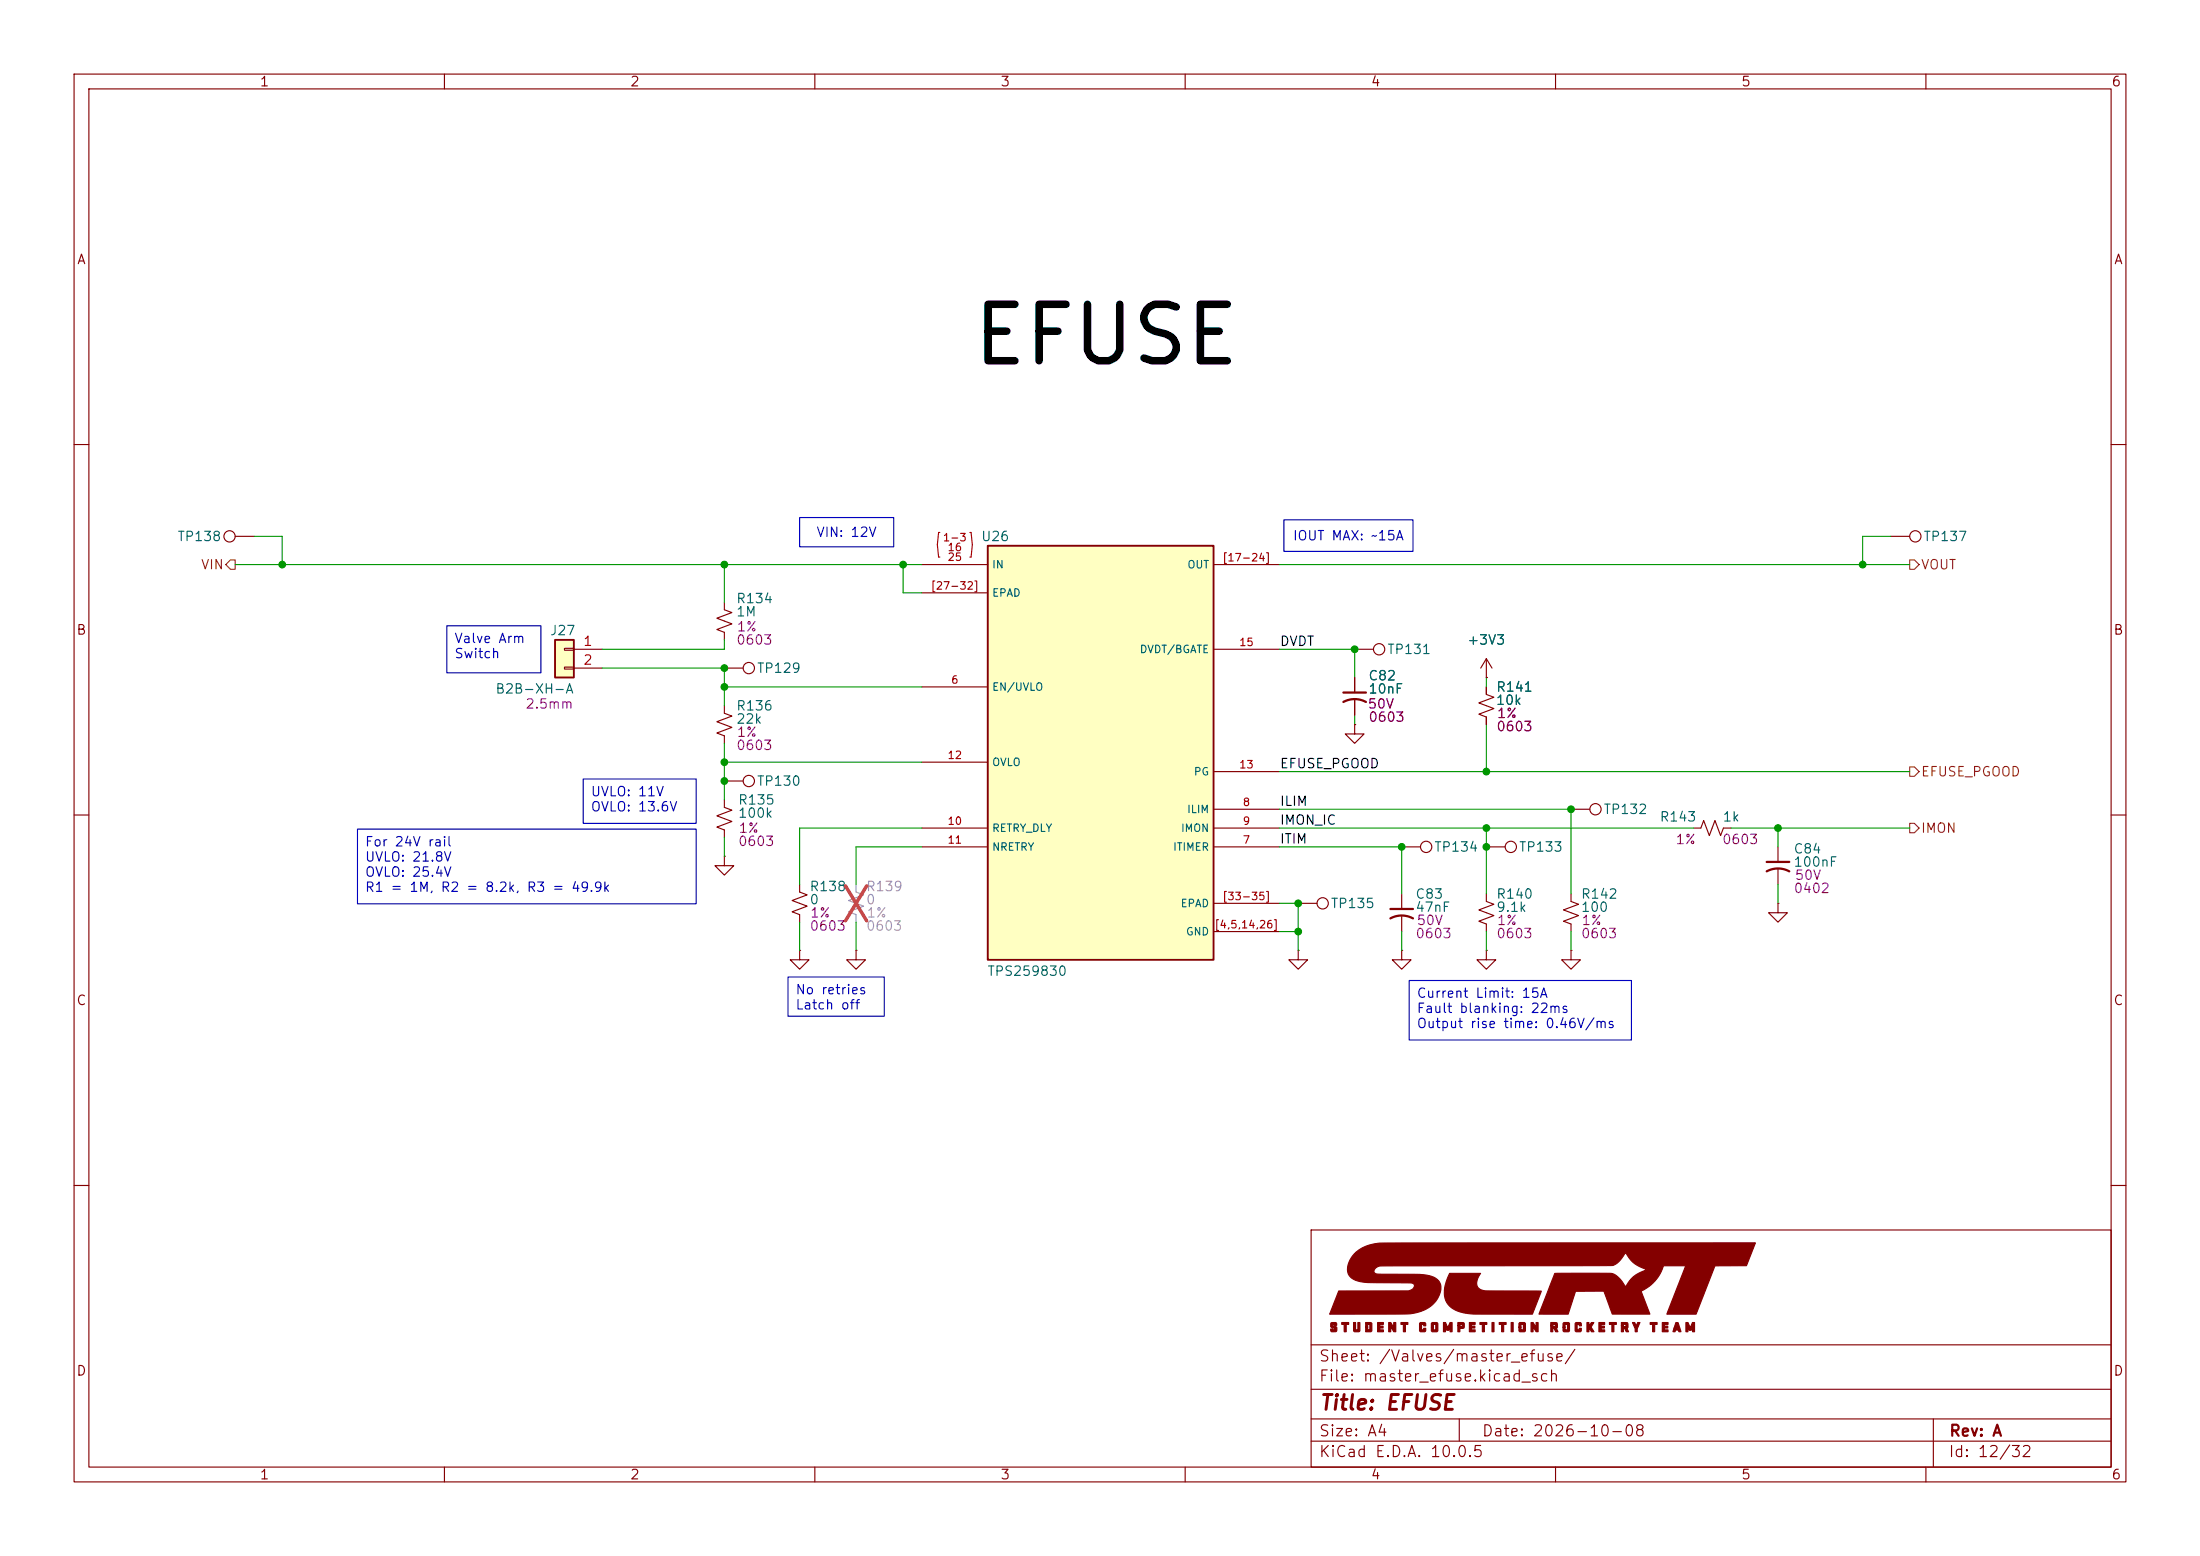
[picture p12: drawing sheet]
<svg xmlns="http://www.w3.org/2000/svg" width="297mm" height="210mm" viewBox="0 0 297 210" stroke-linecap="round" stroke-linejoin="round" font-family="sans-serif">
<g fill="none" stroke="#840000" stroke-width=".15">
<path d="M10 10h277v190h-277zM12 12h273v186h-273zM60 10v2M110 10v2M160 10v2M210 10v2M260 10v2M10 60h2M31.7 72.4h2.6M285 60h2M97.8 81.3v1l1 .4-2 .7 2 .8-2 .8 1 .3v1.1M182.9 87.6h2.5"/>
<path d="M182.9 91.4v2.1M182.9 94.5v2M10 110h2M97.8 105.4h2.5M107.9 119.4v1l1.1 .4-2.1 .7 2.1 .8-2.1 .8 1 .3v1.1M189.2 114.3h2.6M212.1 109.2h2.5M285 110h2M107.9 128.3v1.2h1.3l-1.3 1.3-1.2-1.3h1.2M107.9 128.3h.1M115.6 128.3v1.2h1.2l-1.2 1.3-1.3-1.3h1.3M115.6 128.3h.1"/>
<path d="M175.3 121.9h2.5M189.2 120.7v2M189.2 123.7v2M200.7 120.7v1l1 .3-2.1 .8 2.1 .8-2.1 .7 1.1 .4v1M10 160h2M177 166h108v32h-108zM285 160h2M60 198v2M110 198v2M160 198v2M177 194.5h108M177 191.5h108"/>
<path d="M177 187.5h108M177 181.5h108M197 191.5v3M210 198v2M260 198v2M261 191.5v6.5"/>
<circle cx="31" cy="72.4" r=".76"/>
<circle cx="186.2" cy="87.6" r=".76"/>
<circle cx="101.1" cy="105.4" r=".76"/>
<circle cx="192.5" cy="114.3" r=".76"/>
<circle cx="215.4" cy="109.2" r=".76"/>
<circle cx="178.6" cy="121.9" r=".76"/>
</g>
<g fill="#840000" stroke="#840000" stroke-width=".15">
<path d="M179.7 178.5h.6l.1 .1 .1 .3-.6-.1v.1l.1 .1a.41 .41 0 0 1 .5 .2 .41 .41 0 0 1-.2 .5h-.5l-.2-.1v-.2l.6 .1v-.2h-.1a.42 .42 0 0 1-.5-.3 .42 .42 0 0 1 .1-.5z"/>
<path d="M181.1 178.5h1v.3h-.4v.9h-.2v-.9h-.4z"/>
<path d="M182.7 178.5h.3v1h.3v-1h.3v1.1l-.1 .1h-.7l-.1-.1z"/>
<path d="M184.4 178.5h.7l.1 .1v1l-.1 .1h-.7v-.6h.2v.4h.3v-.7h-.3v.3h-.2z"/>
<path d="M186 178.5h.8v.3h-.5v.2h.4v.2h-.4v.3h.5v.2h-.8z"/>
<path d="M187.5 178.5h.3l.4 .7v-.7h.2v1.2h-.2l-.4-.6-.1 .6h-.2z"/>
<path d="M189.1 178.5h1v.3h-.4v.9h-.2v-.9h-.4z"/>
<path d="M191.8 178.5h.6l.1 .1v.3h-.3v-.1h-.3v.7h.3v-.2h.3v.3l-.1 .1h-.6l-.2-.1v-1z"/>
<path d="M193.3 178.5h.7l.1 .1v1l-.1 .1h-.7l-.1-.1v-.5h.3v.4h.3v-.7h-.3v.3h-.3v-.5z"/>
<path d="M194.9 178.5h.3l.3 .7 .3-.7h.2v1.2h-.2v-.6l-.2 .4h-.3l-.2-.4v.6h-.2z"/>
<path d="M196.8 178.5h.4a.37 .37 0 0 1 .4 .1 .37 .37 0 0 1 .1 .4l-.1 .3h-.5v.4h-.3v-.8h.3v.1h.3v-.2h-.3v.1h-.3z"/>
<path d="M198.4 178.5h.7v.3h-.5v.2h.5v.2h-.5v.3h.5v.2h-.7z"/>
<path d="M199.8 178.5h.9v.3h-.3v.9h-.3v-.9h-.3z"/>
<path d="M201.4 178.5h.3v1.2h-.3z"/>
<path d="M202.4 178.5h.9v.3h-.3v.9h-.3v-.9h-.3z"/>
<path d="M204 178.5h.3v1.2h-.3z"/>
<path d="M205.2 178.5h.6l.1 .1v1l-.1 .1h-.6l-.1-.1v-.5h.2v.4h.4v-.7h-.4v.3h-.2v-.5z"/>
<path d="M206.7 178.5h.3l.4 .7v-.7h.2v1.2h-.2l-.4-.6v.6h-.3z"/>
<path d="M209.4 178.5h.3a.34 .34 0 0 1 .4 0 .34 .34 0 0 1 .2 .4v.3l-.2 .1 .2 .4h-.3l-.2-.4h-.2v.4h-.2v-.8h.2v.1h.4v-.2h-.4v.1h-.2z"/>
<path d="M211.1 178.5h.7l.1 .1v1l-.1 .1h-.7l-.1-.1v-.5h.3v.4h.3v-.7h-.3v.3h-.3v-.5z"/>
<path d="M212.8 178.5h.6l.1 .1v.3h-.3v-.1h-.3v.7h.3v-.2h.3v.3l-.1 .1h-.6l-.2-.1v-1z"/>
<path d="M214.2 178.5h.3v.5l.3-.5h.4l-.4 .6 .4 .6h-.3l-.4-.5v.5h-.3z"/>
<path d="M215.9 178.5h.7v.3h-.5v.2h.5v.2h-.5v.3h.5v.2h-.7z"/>
<path d="M217.3 178.5h.9v.3h-.3v.9h-.3v-.9h-.3z"/>
<path d="M218.9 178.5h.4a.34 .34 0 0 1 .4 0 .34 .34 0 0 1 .1 .4v.3l-.2 .1 .3 .4h-.4l-.2-.4h-.1v.4h-.3v-.8h.3v.1h.3v-.2h-.3v.1h-.3z"/>
<path d="M220.4 178.5h.3l.2 .5 .2-.5h.3l-.4 .8v.4h-.2v-.4z"/>
<path d="M222.8 178.5h.9v.3h-.3v.9h-.3v-.9h-.3z"/>
<path d="M224.4 178.5h.8v.3h-.5v.2h.4v.2h-.4v.3h.5v.2h-.8z"/>
<path d="M226.2 178.5h.3l.4 1.2a.25 .25 0 0 1-.3-.2h-.4a.22 .22 0 0 1-.1 .2 .22 .22 0 0 1-.2 0l.1-.5h.5l-.1-.3-.1 .3h-.3z"/>
<path d="M227.6 178.5h.3l.3 .7 .3-.7h.3v1.2h-.3v-.6l-.2 .4h-.2l-.2-.4v.6h-.3z"/>
<path d="M182.8 169.2a6.3 6.3 0 0 1 4.6-1.4l49.6-.1-1.2 3.1h-4.3l-2.5 6.6h-4l2.6-6.6h-3a5.6 5.6 0 0 1-3 3.5l1.1 3.1h-5l-1.1-2.9a.24 .24 0 0 0-.1-.2 .24 .24 0 0 0-.3 0h-3.5l-1 3.1h-3.9l2.1-5.5h7.6a3.5 3.5 0 0 1 2 1.8 4.6 4.6 0 0 1 2.7-2.3 4.5 4.5 0 0 1-2.7-2.3h-.1a2.78 2.78 0 0 1-1.7 1.7l-31.3 .1a.88 .88 0 0 0-.9 .8 .93 .93 0 0 0 1 .3h3.2a10.5 10.5 0 0 1 3.9 .4 1.67 1.67 0 0 1 .7 2.4 4.7 4.7 0 0 1-4 2.5l-10.8 .1 1.2-3.2h9.4a.69 .69 0 0 0 .8-.9 2.61 2.61 0 0 0-1.6-.2h-4.4a4.5 4.5 0 0 1-2.6-.8 2.26 2.26 0 0 1 .3-2.8z"/>
<path d="M195.7 171.9h4.2a1.52 1.52 0 0 0-.2 2l.3 .2a28.8 28.8 0 0 0 5.2 .1l2.9 .1-1.2 3.1h-5.8a11.3 11.3 0 0 1-4.6-.6 2.92 2.92 0 0 1-1.2-3.9z"/>
</g>
<path d="M181.4 94.7a3.2 3.2 0 0 1 3 0M181.4 93.5h3M187.7 124a3.2 3.2 0 0 1 3.1 0M187.7 122.7h3.1" fill="none" stroke="#840000" stroke-width=".3"/>
<path d="M74.9 86.4h2.6v5h-2.6z" fill="#ffffc2"/>
<path d="M74.9 86.4h2.6v5h-2.6z" fill="none" stroke="#840000" stroke-width=".25"/>
<g fill="none" stroke="#840000" stroke-width=".15">
<path d="M255.3 72.4h2.5M76.2 87.5h1.3v.3h-1.3zM76.2 90h1.3v.3h-1.3zM77.5 87.6h3.8M77.5 90.2h3.8M97.8 108v1l1 .3-2 .8 2 .8-2 .7 1 .4v1M97.8 115.6v1.2h1.3l-1.3 1.3-1.3-1.3h1.3M97.8 115.6h.1M200.7 114.3h2.5M175.3 128.3v1.2h1.2l-1.2 1.3-1.3-1.3h1.3M175.3 128.3h.1"/>
<circle cx="258.6" cy="72.4" r=".76"/>
<circle cx="204" cy="114.3" r=".76"/>
</g>
<path d="M133.3 73.7h30.5v55.8h-30.5z" fill="#ffffc2"/>
<path d="M133.3 73.7h30.5v55.8h-30.5z" fill="none" stroke="#840000" stroke-width=".25"/>
<g fill="none" stroke="#840000" stroke-width=".15">
<path d="M124.5 76.2h8.8M163.8 76.2h8.9M97.8 95.3v1l1 .3-2 .8 2 .8-2 .7 1 .4v1M97.8 90.2h2.5M124.5 92.7h8.8M124.5 80h8.8M163.8 87.6h8.9M182.9 97.8v1.3h1.2l-1.2 1.2-1.3-1.2h1.3M182.9 97.8h.1M182.9 91.4v2.1M182.9 94.5v2M200.7 92.7v1l1 .4-2.1 .8 2.1 .7-2.1 .8 1.1 .4v1"/>
<path d="M200.7 91.4h.1M200.7 88.9v2.5M200.7 88.9l-.8 1.3M200.7 88.9l.7 1.3M124.5 114.3h8.8M124.5 111.8h8.8M124.5 102.9h8.8M163.8 114.3h8.9M163.8 109.2h8.9M163.8 111.8h8.9M163.8 104.1h8.9M228.6 111.8h1l.4-1.1 .8 2.1 .7-2.1 .8 2.1 .4-1h1"/>
<path d="M240 114.3v2M240 117.3v2.1M163.8 125.7h8.9M163.8 121.9h8.9M189.2 128.3v1.2h1.3l-1.3 1.3-1.2-1.3h1.2M189.2 128.3h.1M200.7 128.3v1.2h1.2l-1.2 1.3-1.3-1.3h1.3M200.7 128.3h.1M212.1 120.7v1l1 .3-2 .8 2 .8-2 .7 1 .4v1M212.1 128.3v1.2h1.3l-1.3 1.3-1.3-1.3h1.3M212.1 128.3h.1M240 121.9v1.3h1.3l-1.3 1.3-1.2-1.3h1.2"/>
<path d="M240 121.9h.1"/>
<circle cx="101.1" cy="90.2" r=".76"/>
</g>
<path d="M126.9 71.9h-.2l-.2 1.6 .2 1.7h.2M130.9 71.9h.2l.2 1.6-.2 1.7h-.2" fill="none" stroke="#a90000" stroke-width=".15"/>
<path d="M115.6 119.4v1l1 .4-2 .7 2 .8-2 .8 1 .3v1.1" fill="none" stroke="#a1a1a1" stroke-width=".15"/>
<path d="M114.1 119.6l2.9 4.7M117 119.6l-2.9 4.7" fill="none" stroke="#e12e31" stroke-width=".46"/>
<path d="M238.5 117.6a3.2 3.2 0 0 1 3.1 0M238.5 116.3h3.1" fill="none" stroke="#840000" stroke-width=".3"/>
<path d="M30.5 76.2l.6-.6h.6v1.2h-.6zM257.8 75.6h.6l.7 .6-.7 .6h-.6zM257.8 103.5h.6l.7 .6-.7 .7h-.6zM257.8 111.1h.6l.7 .7-.7 .6h-.6z" fill="none" stroke="#725600" stroke-width=".15"/>
<g fill="none" stroke="#009600" stroke-width=".15">
<path d="M31.7 76.2h92.8M34.3 72.4h3.8v3.8M97.8 76.2v5.1M121.9 76.2v3.8h2.6M172.7 76.2h85.1M255.3 72.4h-3.8v3.8M81.3 90.2h16.5v5.1M97.8 92.7h26.7M97.8 86.4v1.2h-16.5M172.7 87.6h10.2v3.8M182.9 96.5v1.3M200.7 91.4v1.3"/>
<path d="M200.7 97.8v6.3M97.8 102.9h26.7M97.8 100.3v7.7M97.8 113v2.6M124.5 111.8h-16.6v7.6M124.5 114.3h-8.9v5.1M172.7 114.3h16.5v6.4M172.7 109.2h39.4v11.5M172.7 111.8h55.9M172.7 104.1h85.1M200.7 111.8v8.9M233.7 111.8h24.1"/>
<path d="M240 111.8v2.5M240 119.4v2.5M107.9 124.5v3.8M115.6 124.5v3.8M172.7 125.7h2.6M172.7 121.9h2.6v6.4M189.2 125.7v2.6M200.7 125.7v2.6M212.1 125.7v2.6"/>
</g>
<path d="M107.9 69.9h12.8v3.9h-12.8zM173.3 70.2h17.5v4.2h-17.5zM60.3 84.5h12.7v6.3h-12.7zM48.3 111.9h45.7v10.1h-45.7zM78.7 105.1h15.3v6h-15.3zM106.4 131.9h13v5.3h-13zM190.2 132.3h30v8.1h-30z" fill="none" stroke="#0000c2" stroke-width=".15"/>
<g fill="#009600" stroke="#009600" stroke-width=".14">
<circle cx="200.7" cy="104.1" r=".46"/>
<circle cx="175.3" cy="121.9" r=".46"/>
<circle cx="175.3" cy="125.7" r=".46"/>
<circle cx="189.2" cy="114.3" r=".46"/>
<circle cx="182.9" cy="87.6" r=".46"/>
<circle cx="97.8" cy="90.2" r=".46"/>
<circle cx="97.8" cy="102.9" r=".46"/>
<circle cx="97.8" cy="76.2" r=".46"/>
<circle cx="240" cy="111.8" r=".46"/>
<circle cx="251.5" cy="76.2" r=".46"/>
<circle cx="200.7" cy="114.3" r=".46"/>
<circle cx="200.7" cy="111.8" r=".46"/>
<circle cx="212.1" cy="109.2" r=".46"/>
<circle cx="97.8" cy="105.4" r=".46"/>
<circle cx="38.1" cy="76.2" r=".46"/>
<circle cx="121.9" cy="76.2" r=".46"/>
<circle cx="97.8" cy="92.7" r=".46"/>
</g>
<text font-size="7.6" x="130.8" y="51">EFUSE</text>
<text font-size="2" fill="#840000" x="178" y="190.8">Title: EFUSE</text>
<g font-size="1.5" fill="#840000">
<text x="178" y="184.1">Sheet: /Valves/master_efuse/</text>
<text x="178" y="186.8">File: master_efuse.kicad_sch</text>
<text x="178" y="197">KiCad E.D.A. 10.0.5</text>
<text x="178" y="194.2">Size: A4</text>
<text x="200" y="194.2">Date: 2026-10-08</text>
<text x="263" y="197">Id: 12/32</text>
<text x="263" y="194.2">Rev: A</text>
</g>
<g font-size="1.3" fill="#840000">
<text x="35" y="12">1</text>
<text x="85" y="12">2</text>
<text x="135" y="12">3</text>
<text x="185" y="12">4</text>
<text x="235" y="12">5</text>
<text x="285" y="12">6</text>
<text x="10.3" y="36">A</text>
<text x="285.3" y="36">A</text>
<text x="10.2" y="86">B</text>
<text x="285.2" y="86">B</text>
<text x="10.2" y="136">C</text>
<text x="285.2" y="136">C</text>
<text x="10.2" y="186">D</text>
<text x="285.2" y="186">D</text>
<text x="35" y="200">1</text>
<text x="85" y="200">2</text>
<text x="135" y="200">3</text>
<text x="185" y="200">4</text>
<text x="235" y="200">5</text>
<text x="285" y="200">6</text>
</g>
<g font-size="1.3" fill="#006464">
<text x="23.9" y="73.4">TP138</text>
<text x="132.4" y="73.4">U26</text>
<text x="259.6" y="73.4">TP137</text>
<text x="99.3" y="81.7">R134</text>
<text x="99.3" y="83.5">1M</text>
<text x="74.2" y="86.1">J27</text>
<text x="187.2" y="88.6">TP131</text>
<text x="198" y="87.3">+3V3</text>
<text x="66.8" y="93.9">B2B-XH-A</text>
<text x="102.1" y="91.1">TP129</text>
<text x="184.6" y="92.1">C82</text>
<text x="184.6" y="93.9">10nF</text>
<text x="201.9" y="95.5">10k</text>
<text x="201.9" y="93.7">R141</text>
<text x="99.3" y="96.2">R136</text>
<text x="99.3" y="98">22k</text>
<text x="102.1" y="106.4">TP130</text>
<text x="99.6" y="108.9">R135</text>
<text x="99.6" y="110.7">100k</text>
<text x="216.4" y="110.2">TP132</text>
<text x="224" y="111.2">R143</text>
<text x="232.5" y="111.2">1k</text>
<text x="193.5" y="115.3">TP134</text>
<text x="205" y="115.3">TP133</text>
<text x="242" y="115.5">C84</text>
<text x="242" y="117.3">100nF</text>
<text x="109.2" y="120.6">R138</text>
<text x="109.2" y="122.4">0</text>
<text x="179.6" y="122.9">TP135</text>
<text x="191" y="121.6">C83</text>
<text x="191" y="123.4">47nF</text>
<text x="201.9" y="121.6">R140</text>
<text x="201.9" y="123.4">9.1k</text>
<text x="213.3" y="121.6">R142</text>
<text x="213.3" y="123.4">100</text>
<text x="133.2" y="132">TPS259830</text>
</g>
<g font-size="1.3" fill="#725600">
<text x="27" y="77.2">VIN</text>
<text x="259.2" y="77.2">VOUT</text>
<text x="259.2" y="105.1">EFUSE_PGOOD</text>
<text x="259.2" y="112.7">IMON</text>
</g>
<g font-size="1.3" fill="#0000c2">
<text x="110.1" y="72.8">VIN: 12V</text>
<text x="174.4" y="73.3">IOUT MAX: ~15A</text>
<text x="61.3" y="87.1">Valve Arm</text>
<text x="61.3" y="89.2">Switch</text>
<text x="79.7" y="107.8">UVLO: 11V</text>
<text x="79.7" y="109.8">OVLO: 13.6V</text>
<text x="49.2" y="114.6">For 24V rail</text>
<text x="49.2" y="116.6">UVLO: 21.8V</text>
<text x="49.2" y="118.6">OVLO: 25.4V</text>
<text x="49.2" y="120.7">R1 = 1M, R2 = 8.2k, R3 = 49.9k</text>
<text x="107.3" y="134.5">No retries</text>
<text x="107.3" y="136.6">Latch off</text>
<text x="191.2" y="135">Current Limit: 15A</text>
<text x="191.2" y="137">Fault blanking: 22ms</text>
<text x="191.2" y="139.1">Output rise time: 0.46V/ms</text>
</g>
<g font-size="1.3" fill="#a90000">
<text x="78.6" y="87.5">1</text>
<text x="78.6" y="90">2</text>
</g>
<g font-size="1.3" fill="#840084">
<text x="99.3" y="87.3">0603</text>
<text x="99.4" y="85.5">1%</text>
<text x="70.8" y="96">2.5mm</text>
<text x="184.6" y="96">50V</text>
<text x="99.3" y="101.5">0603</text>
<text x="99.4" y="99.8">1%</text>
<text x="184.7" y="97.7">0603</text>
<text x="201.9" y="99">0603</text>
<text x="202" y="97.2">1%</text>
<text x="99.6" y="112.7">1%</text>
<text x="99.6" y="114.5">0603</text>
<text x="226.1" y="114.2">1%</text>
<text x="232.4" y="114.2">0603</text>
<text x="242.2" y="119.1">50V</text>
<text x="109.2" y="125.9">0603</text>
<text x="109.3" y="124.2">1%</text>
<text x="191.2" y="125.2">50V</text>
<text x="202" y="125.2">1%</text>
<text x="213.4" y="125.2">1%</text>
<text x="242.1" y="120.9">0402</text>
<text x="191" y="126.9">0603</text>
<text x="201.9" y="126.9">0603</text>
<text x="213.4" y="126.9">0603</text>
</g>
<g font-size="1.3" fill="#0f0f0f">
<text x="172.7" y="87.5">DVDT</text>
<text x="172.7" y="104">EFUSE_PGOOD</text>
<text x="172.7" y="111.6">IMON_IC</text>
<text x="172.7" y="109.1">ILIM</text>
<text x="172.7" y="114.2">ITIM</text>
</g>
<g font-size="1.3" fill="#989898">
<text x="116.8" y="120.6">R139</text>
<text x="116.8" y="122.4">0</text>
</g>
<g font-size="1.3" fill="#a1a1a1">
<text x="116.8" y="125.9">0603</text>
<text x="116.9" y="124.2">1%</text>
</g>
<g font-size="1" fill="#a90000">
<text x="127.2" y="73.3">1-3</text>
<text x="127.8" y="74.6">16</text>
<text x="127.8" y="76">25</text>
<text x="164.9" y="76">[17-24]</text>
<text x="125.6" y="79.8">[27-32]</text>
<text x="167.2" y="87.4">15</text>
<text x="128.3" y="92.5">6</text>
<text x="127.8" y="102.7">12</text>
<text x="167.2" y="104">13</text>
<text x="127.8" y="111.6">10</text>
<text x="167.7" y="109">8</text>
<text x="167.7" y="111.6">9</text>
<text x="127.8" y="114.1">11</text>
<text x="167.7" y="114.1">7</text>
<text x="163.9" y="125.5">[4,5,14,26]</text>
<text x="164.9" y="121.7">[33-35]</text>
</g>
<g font-size="1" fill="#006464">
<text x="133.9" y="77">IN</text>
<text x="160.2" y="77">OUT</text>
<text x="133.9" y="80.8">EPAD</text>
<text x="153.8" y="88.4">DVDT/BGATE</text>
<text x="133.9" y="93.5">EN/UVLO</text>
<text x="133.9" y="103.6">OVLO</text>
<text x="161.1" y="104.9">PG</text>
<text x="133.9" y="112.5">RETRY_DLY</text>
<text x="159.3" y="112.5">IMON</text>
<text x="160.2" y="110">ILIM</text>
<text x="133.9" y="115.1">NRETRY</text>
<text x="158.3" y="115.1">ITIMER</text>
<text x="159.3" y="122.7">EPAD</text>
<text x="160" y="126.5">GND</text>
</g>
</svg>
